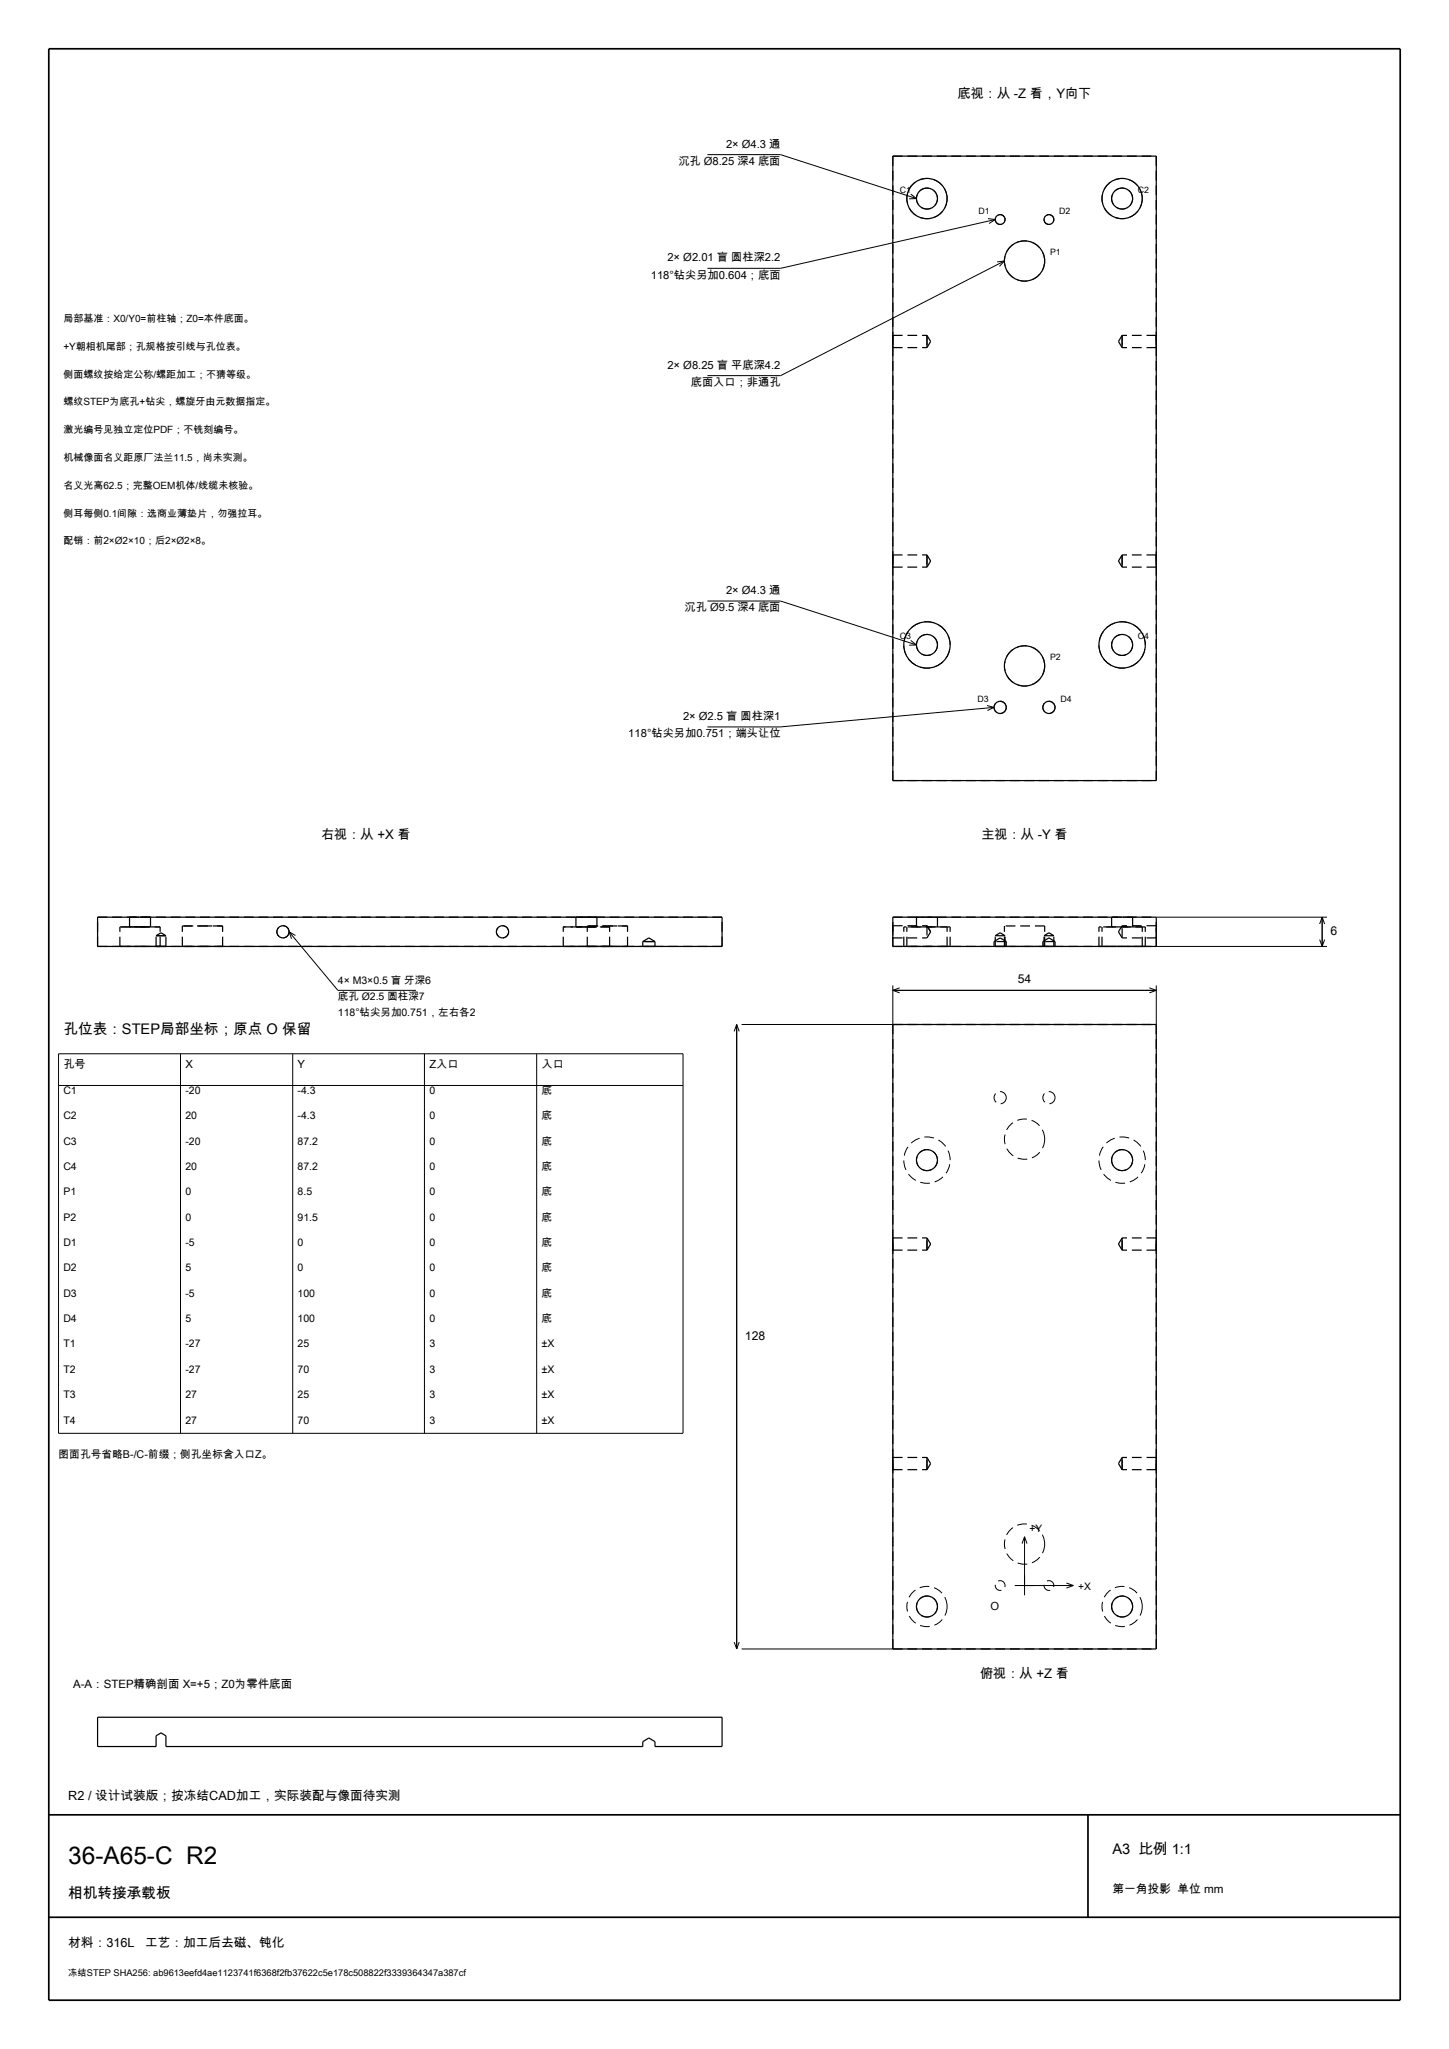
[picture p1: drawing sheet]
<svg xmlns="http://www.w3.org/2000/svg" width="297mm" height="420mm" viewBox="0 0 297 420" stroke-linecap="round" stroke-linejoin="round" font-family="sans-serif">
<path d="M10 10h277v400h-277zM10 372h277M223 372v21M10 393h277" fill="none" stroke="#000" stroke-width=".35"/>
<g fill="none" stroke="#000" stroke-width=".25" stroke-dasharray="2 1" stroke-linecap="butt">
<path d="M183 32v128M183 32h54M237 32v128M183 70v-1.3M183 68.7v2.5M183 71.2v-1.2M183 71.2h7M183 68.7h7M190 70v-1.3M190 68.7v2.5M190 71.2v-1.2M190.8 70l-.8-1.3"/>
<path d="M190.8 70l-.8 1.2M229.2 70l.8 1.2M229.2 70l.8-1.3M230 70v-1.3M230 68.7v2.5M230 71.2v-1.2M237 70v-1.3M237 68.7v2.5M237 71.2v-1.2M237 68.7h-7M237 71.2h-7M183 115v-1.3"/>
<path d="M183 113.7v2.5M183 116.2v-1.2M183 116.2h7M183 113.7h7M190 115v-1.3M190 113.7v2.5M190 116.2v-1.2M190.8 115l-.8-1.3M190.8 115l-.8 1.2M229.2 115l.8 1.2M229.2 115l.8-1.3M230 115v-1.3"/>
<path d="M230 113.7v2.5M230 116.2v-1.2M237 115v-1.3M237 113.7v2.5M237 116.2v-1.2M237 113.7h-7M237 116.2h-7M183 160h54M20 194v-6M20 194h128M20 188h128M24.6 194h4.1"/>
<path d="M24.6 190h4.1M24.6 194v-4M26.5 188h2.2M26.5 190h2.2M26.5 190v-2M28.7 188h2.2M28.7 194h4.1M28.7 190h2.2M28.7 190h4.1M30.9 188h-4.4M30.9 190h-4.4M30.9 190v-2"/>
<path d="M32 194h1M32 191.8h1M32 194v-2.2M32.8 194h-8.2M32.8 190h-8.2M32.8 194v-4M33 194h1M33 191.8h1M33 191.2l-1 .6M33 191.2l1 .6M34 194h-2M34 191.8h-2"/>
<path d="M34 194v-2.2M37.4 194h4.1M37.4 189.8h4.1M37.4 194v-4.2M41.5 194h4.1M41.5 189.8h4.1M45.6 194h-8.2M45.6 189.8h-8.2M45.6 194v-4.2M115.4 194h4.8M115.4 190h4.8M115.4 194v-4"/>
<path d="M118 188h2.2M118 190h2.2M118 190v-2M120.2 188h2.2M120.2 194h4.8M120.2 190h2.2M120.2 190h4.8M120.4 194h4.1M120.4 189.8h4.1M120.4 194v-4.2M122.4 188h-4.4M122.4 190h-4.4"/>
<path d="M122.4 190v-2M124.5 194h4.1M124.5 189.8h4.1M125 194h-9.6M125 190h-9.6M125 194v-4M128.6 194h-8.2M128.6 189.8h-8.2M128.6 194v-4.2M131.8 194h1.2M131.8 193h1.2M131.8 194v-1"/>
<path d="M133 194h1.3M133 193h1.3M133 192.2l-1.2 .8M133 192.2l1.3 .8M134.3 194h-2.5M134.3 193h-2.5M134.3 194v-1M148 194v-6M183 194v-6M183 189.7v2.5M183 188h54M183 194h54"/>
<path d="M183 189.7h7M183 192.2h7M185.2 194v-4M185.9 194v-4M187.9 190v-2M190 189.7v2.5M190 189.7l.8 1.3M190.8 191l-.8-1.3M190.8 191l-.8 1.2M192.2 188h-4.3M192.2 190v-2M192.2 190h-4.3"/>
<path d="M194.1 194h-8.2M194.1 194v-4M194.1 190h-8.2M194.7 194h-9.5M194.7 194v-4M194.7 190h-9.5M203.8 194v-1M204 194v-2.2M205 191.2l-1 .6M205 192.2l-1.2 .8M205.9 194v-4.2M206 194h-2"/>
<path d="M206 194v-2.2M206 191.8h-2M206 191.8l-1-.6M206.3 194h-2.5M206.3 194v-1M206.3 193h-2.5M206.3 193l-1.3-.8M213.8 194v-1M214 194v-2.2M214.1 194h-8.2M214.1 194v-4.2M214.1 189.8h-8.2"/>
<path d="M215 191.2l-1 .6M215 192.2l-1.2 .8M216 194h-2M216 194v-2.2M216 191.8h-2M216 191.8l-1-.6M216.3 194h-2.5M216.3 194v-1M216.3 193h-2.5M216.3 193l-1.3-.8M225.2 194v-4M225.9 194v-4"/>
<path d="M227.9 190v-2M229.2 191l.8-1.3M230 192.2v-2.5M230 192.2l-.8-1.2M232.1 188h-4.2M232.1 190v-2M232.1 190h-4.2M234.1 194h-8.2M234.1 194v-4M234.1 190h-8.2M234.8 194h-9.6M234.8 194v-4"/>
<path d="M234.8 190h-9.6M237 194v-6M237 192.2v-2.5M237 192.2h-7M237 189.7h-7M183 210h54M183 255v1.2M183 256.2v-2.5M183 253.7v1.3M183 256.2h7M183 253.7h7M190 255v1.2"/>
<path d="M190 256.2v-2.5M190 253.7v1.3M190.8 255l-.8-1.3M190.8 255l-.8 1.2M229.2 255l.8 1.2M229.2 255l.8-1.3M230 255v1.2M230 256.2v-2.5M230 253.7v1.3M237 255v1.2M237 256.2v-2.5M237 253.7v1.3"/>
<path d="M237 253.7h-7M237 256.2h-7M183 300v1.2M183 298.7v1.3M183 298.7h7M190 300v1.2M190 298.7v1.3M190.8 300l-.8-1.3M190.8 300l-.8 1.2M229.2 300l.8 1.2M229.2 300l.8-1.3M230 300v1.2"/>
<path d="M230 298.7v1.3M237 300v1.2M237 298.7v1.3M237 298.7h-7M183 301.2v-2.5M183 301.2h7M190 301.2v-2.5M230 301.2v-2.5M237 301.2v-2.5M237 301.2h-7M183 338v-128M183 338h54"/>
<path d="M237 338v-128"/>
</g>
<g fill="none" stroke="#000" stroke-width=".25">
<path d="M183 32h54v128h-54zM20 188h128v6h-128zM183 188h54v6h-54zM183 210h54v128h-54zM20 352h128v6h-13.7v-1l-1.3-.8-1.2 .8v1h-97.8v-2.2l-1-.6-1 .6v2.2h-12z"/>
<circle cx="190" cy="40.7" r="4.1"/>
<circle cx="190" cy="40.7" r="2.15"/>
<circle cx="205" cy="45" r="1.01"/>
<circle cx="210" cy="53.5" r="4.1"/>
<circle cx="215" cy="45" r="1.01"/>
<circle cx="230" cy="40.7" r="4.1"/>
<circle cx="230" cy="40.7" r="2.15"/>
<circle cx="190" cy="132.2" r="4.8"/>
<circle cx="190" cy="132.2" r="2.15"/>
<circle cx="210" cy="136.5" r="4.1"/>
<circle cx="230" cy="132.2" r="4.8"/>
<circle cx="230" cy="132.2" r="2.15"/>
<circle cx="205" cy="145" r="1.25"/>
<circle cx="215" cy="145" r="1.25"/>
<circle cx="58" cy="191" r="1.25"/>
<circle cx="103" cy="191" r="1.25"/>
<circle cx="190" cy="237.8" r="2.15"/>
<circle cx="230" cy="237.8" r="2.15"/>
<circle cx="190" cy="329.3" r="2.15"/>
<circle cx="230" cy="329.3" r="2.15"/>
</g>
<g fill="none" stroke="#000" stroke-width=".2" stroke-dasharray="2 1" stroke-linecap="butt">
<path d="M192.2 40.7a2.15 2.15 0 0 0-3.1-1.9 2.15 2.15 0 0 0-.5 3.5 2.15 2.15 0 0 0 3.5-1l.1-.6M194.1 40.7a4.1 4.1 0 0 0-5.9-3.7 4.1 4.1 0 0 0-.7 7 4.1 4.1 0 0 0 6.6-2.6v-.7M206 45a1.01 1.01 0 0 0-1.4-.9 1.01 1.01 0 0 0-.3 1.6 1.01 1.01 0 0 0 1.6-.3l.1-.4M214.1 53.5a4.1 4.1 0 0 0-5.9-3.7 4.1 4.1 0 0 0-.7 7 4.1 4.1 0 0 0 6.6-2.6v-.7M216 45a1.01 1.01 0 0 0-1.4-.9 1.01 1.01 0 0 0-.3 1.6 1.01 1.01 0 0 0 1.6-.3l.1-.4M232.1 40.7a2.15 2.15 0 0 0-3-1.9 2.15 2.15 0 0 0-.5 3.5 2.15 2.15 0 0 0 3.5-1v-.6M234.1 40.7a4.1 4.1 0 0 0-5.9-3.7 4.1 4.1 0 0 0-.7 7 4.1 4.1 0 0 0 6.6-2.6v-.7M192.2 132.2a2.15 2.15 0 0 0-3.1-1.9 2.15 2.15 0 0 0-.5 3.5 2.15 2.15 0 0 0 3.5-1l.1-.6M194.7 132.2a4.8 4.8 0 0 0-6.8-4.2 4.8 4.8 0 0 0-.7 8 4.8 4.8 0 0 0 7.5-2.9v-.9M214.1 136.5a4.1 4.1 0 0 0-5.9-3.7 4.1 4.1 0 0 0-.7 7 4.1 4.1 0 0 0 6.6-2.6v-.7M232.1 132.2a2.15 2.15 0 0 0-3-1.9 2.15 2.15 0 0 0-.5 3.5 2.15 2.15 0 0 0 3.5-1v-.6M234.8 132.2a4.8 4.8 0 0 0-6.9-4.2 4.8 4.8 0 0 0-.7 8 4.8 4.8 0 0 0 7.5-2.9l.1-.9"/>
<path d="M206.3 145a1.25 1.25 0 0 0-1.8-1.1 1.25 1.25 0 0 0-.3 2 1.25 1.25 0 0 0 2-.5l.1-.4M216.3 145a1.25 1.25 0 0 0-1.8-1.1 1.25 1.25 0 0 0-.3 2 1.25 1.25 0 0 0 2-.5l.1-.4M59.3 191a1.25 1.25 0 0 0-1.8-1.1 1.25 1.25 0 0 0-.3 2 1.25 1.25 0 0 0 2-.5l.1-.4M104.2 191a1.25 1.25 0 0 0-1.7-1.1 1.25 1.25 0 0 0-.3 2 1.25 1.25 0 0 0 2-.5v-.4M192.2 237.8a2.15 2.15 0 0 0-3.1-1.9 2.15 2.15 0 0 0-.5 3.5 2.15 2.15 0 0 0 3.5-1l.1-.6M194.7 237.8a4.8 4.8 0 0 0-6.8-4.2 4.8 4.8 0 0 0-.7 8 4.8 4.8 0 0 0 7.5-2.9v-.9M206.3 225a1.25 1.25 0 0 0-1.8-1.1 1.25 1.25 0 0 0-.3 2 1.25 1.25 0 0 0 2-.5l.1-.4M214.1 233.5a4.1 4.1 0 0 0-5.9-3.7 4.1 4.1 0 0 0-.7 7 4.1 4.1 0 0 0 6.6-2.6v-.7M216.3 225a1.25 1.25 0 0 0-1.8-1.1 1.25 1.25 0 0 0-.3 2 1.25 1.25 0 0 0 2-.5l.1-.4M232.1 237.8a2.15 2.15 0 0 0-3-1.9 2.15 2.15 0 0 0-.5 3.5 2.15 2.15 0 0 0 3.5-1v-.6M234.8 237.8a4.8 4.8 0 0 0-6.9-4.2 4.8 4.8 0 0 0-.7 8 4.8 4.8 0 0 0 7.5-2.9l.1-.9M214.1 316.5a4.1 4.1 0 0 0-5.9-3.7 4.1 4.1 0 0 0-.7 7 4.1 4.1 0 0 0 6.6-2.6v-.7"/>
<path d="M192.2 329.3a2.15 2.15 0 0 0-3.1-1.9 2.15 2.15 0 0 0-.5 3.5 2.15 2.15 0 0 0 3.5-1l.1-.6M194.1 329.3a4.1 4.1 0 0 0-5.9-3.7 4.1 4.1 0 0 0-.7 7 4.1 4.1 0 0 0 6.6-2.6v-.7M206 325a1.01 1.01 0 0 0-1.4-.9 1.01 1.01 0 0 0-.3 1.6 1.01 1.01 0 0 0 1.6-.3l.1-.4M216 325a1.01 1.01 0 0 0-1.4-.9 1.01 1.01 0 0 0-.3 1.6 1.01 1.01 0 0 0 1.6-.3l.1-.4M232.1 329.3a2.15 2.15 0 0 0-3-1.9 2.15 2.15 0 0 0-.5 3.5 2.15 2.15 0 0 0 3.5-1v-.6M234.1 329.3a4.1 4.1 0 0 0-5.9-3.7 4.1 4.1 0 0 0-.7 7 4.1 4.1 0 0 0 6.6-2.6v-.7"/>
</g>
<g fill="none" stroke="#000" stroke-width=".2">
<path d="M145 31.7h15l27.9 9M186.7 39.8l1.2 .9M187.9 40.7l-1.5 .1M202.5 44.8l1.5 .2M204 45l-44 10h-15M204 45l-1.3 .8M205.9 53.5l-45.9 23.5h-15M205.9 53.5l-1.5 .2M205.9 53.5l-1 1.1M145 123.2h15l27.9 9M186.7 131.3l1.2 .9M187.9 132.2l-1.5 .1"/>
<path d="M202.3 144.6l1.5 .4M203.8 145l-43.8 4h-15M203.8 145l-1.4 .6M59.3 191l9.9 12h16M59.3 191l.5 1.4M59.3 191l1.2 .8M237 194h35M237 188h35M270.5 192.6l.5 1.4M271 188v6M271 188l-.5 1.4M271 188l.5 1.4"/>
<path d="M271.5 192.6l-.5 1.4M12 216h128v77.8h-128zM37 216v77.8M60 216v77.8M87 216v77.8M110 216v77.8M151 210v128M151 210l-.5 1.4M151 210l.5 1.4M183 202v8h-31M183 203h54M183 203l1.4 .5"/>
<path d="M184.4 202.5l-1.4 .5M235.6 202.5l1.4 .5M237 202v8M237 203l-1.4 .5M12 222.5h128M210 315v12M210 315l-.5 1.4M210 315l.5 1.4M150.5 336.6l.5 1.4M151.5 336.6l-.5 1.4M152 338h31M208 325h12"/>
<path d="M218.6 324.5l1.4 .5M220 325l-1.4 .5"/>
</g>
<text font-size="5" x="14" y="382">36-A65-C R2</text>
<g font-size="3">
<text x="13" y="212">孔位表：STEP局部坐标；原点 O 保留</text>
<text x="228" y="380">A3 比例 1:1</text>
<text x="14" y="389">相机转接承载板</text>
</g>
<g font-size="2.7">
<text x="196.3" y="20">底视：从 -Z 看，Y向下</text>
<text x="65.8" y="172">右视：从 +X 看</text>
<text x="201.1" y="172">主视：从 -Y 看</text>
<text x="200.9" y="344">俯视：从 +Z 看</text>
</g>
<g font-size="2.6">
<text x="14" y="369">R2 / 设计试装版；按冻结CAD加工，实际装配与像面待实测</text>
<text x="14" y="399">材料：316L</text>
<text x="29.7" y="399">工艺：加工后去磁、钝化</text>
</g>
<g font-size="2.5">
<text x="272.7" y="191.7">6</text>
<text x="208.6" y="201.5">54</text>
<text x="152.7" y="274.7">128</text>
</g>
<text font-size="2.4" x="228" y="388">第一角投影 单位 mm</text>
<g font-size="2.3">
<text x="139" y="33.8">沉孔 Ø8.25 深4 底面</text>
<text x="148.8" y="30.3">2× Ø4.3 通</text>
<text x="136.8" y="53.6">2× Ø2.01 盲 圆柱深2.2</text>
<text x="133.4" y="57.1">118°钻尖另加0.604；底面</text>
<text x="136.8" y="75.6">2× Ø8.25 盲 平底深4.2</text>
<text x="141.6" y="79.1">底面入口；非通孔</text>
<text x="140.3" y="125.3">沉孔 Ø9.5 深4 底面</text>
<text x="148.8" y="121.8">2× Ø4.3 通</text>
<text x="140" y="147.6">2× Ø2.5 盲 圆柱深1</text>
<text x="128.8" y="151.1">118°钻尖另加0.751；端头让位</text>
<text x="13" y="219">孔号</text>
<text x="38" y="219">X</text>
<text x="61" y="219">Y</text>
<text x="88" y="219">Z入口</text>
<text x="111" y="219">入口</text>
<text x="203" y="330">O</text>
<text x="15" y="346">A-A：STEP精确剖面 X=+5；Z0为零件底面</text>
</g>
<text font-size="2.2" x="12" y="298.8">图面孔号省略B-/C-前缀；侧孔坐标含入口Z。</text>
<g font-size="2.1">
<text x="13" y="66">局部基准：X0/Y0=前柱轴；Z0=本件底面。</text>
<text x="13" y="71.7">+Y朝相机尾部；孔规格按引线与孔位表。</text>
<text x="13" y="77.4">侧面螺纹按给定公称/螺距加工；不猜等级。</text>
<text x="13" y="83.1">螺纹STEP为底孔+钻尖，螺旋牙由元数据指定。</text>
<text x="13" y="88.8">激光编号见独立定位PDF；不铣刻编号。</text>
<text x="13" y="94.5">机械像面名义距原厂法兰11.5，尚未实测。</text>
<text x="13" y="100.2">名义光高62.5；完整OEM机体/线缆未核验。</text>
<text x="13" y="105.9">侧耳每侧0.1间隙：选商业薄垫片，勿强拉耳。</text>
<text x="13" y="111.6">配销：前2×Ø2×10；后2×Ø2×8。</text>
<text x="69.2" y="201.6">4× M3×0.5 盲 牙深6</text>
<text x="69.2" y="204.9">底孔 Ø2.5 圆柱深7</text>
<text x="69.2" y="208.3">118°钻尖另加0.751，左右各2</text>
<text x="13" y="224.2">C1</text>
<text x="38" y="224.2">-20</text>
<text x="61" y="224.2">-4.3</text>
<text x="88" y="224.2">0</text>
<text x="111" y="224.2">底</text>
<text x="13" y="229.4">C2</text>
<text x="38" y="229.4">20</text>
<text x="61" y="229.4">-4.3</text>
<text x="88" y="229.4">0</text>
<text x="111" y="229.4">底</text>
<text x="13" y="234.6">C3</text>
<text x="13" y="239.8">C4</text>
<text x="38" y="234.6">-20</text>
<text x="38" y="239.8">20</text>
<text x="61" y="234.6">87.2</text>
<text x="61" y="239.8">87.2</text>
<text x="88" y="234.6">0</text>
<text x="88" y="239.8">0</text>
<text x="111" y="234.6">底</text>
<text x="111" y="239.8">底</text>
<text x="13" y="245">P1</text>
<text x="38" y="245">0</text>
<text x="61" y="245">8.5</text>
<text x="88" y="245">0</text>
<text x="111" y="245">底</text>
<text x="13" y="250.2">P2</text>
<text x="38" y="250.2">0</text>
<text x="61" y="250.2">91.5</text>
<text x="88" y="250.2">0</text>
<text x="111" y="250.2">底</text>
<text x="13" y="255.4">D1</text>
<text x="38" y="255.4">-5</text>
<text x="61" y="255.4">0</text>
<text x="88" y="255.4">0</text>
<text x="111" y="255.4">底</text>
<text x="13" y="260.6">D2</text>
<text x="38" y="260.6">5</text>
<text x="61" y="260.6">0</text>
<text x="88" y="260.6">0</text>
<text x="111" y="260.6">底</text>
<text x="13" y="265.8">D3</text>
<text x="38" y="265.8">-5</text>
<text x="61" y="265.8">100</text>
<text x="88" y="265.8">0</text>
<text x="111" y="265.8">底</text>
<text x="13" y="271">D4</text>
<text x="38" y="271">5</text>
<text x="61" y="271">100</text>
<text x="88" y="271">0</text>
<text x="111" y="271">底</text>
<text x="13" y="276.2">T1</text>
<text x="13" y="281.4">T2</text>
<text x="38" y="276.2">-27</text>
<text x="38" y="281.4">-27</text>
<text x="61" y="276.2">25</text>
<text x="61" y="281.4">70</text>
<text x="88" y="276.2">3</text>
<text x="88" y="281.4">3</text>
<text x="111" y="276.2">±X</text>
<text x="111" y="281.4">±X</text>
<text x="13" y="286.6">T3</text>
<text x="38" y="286.6">27</text>
<text x="61" y="286.6">25</text>
<text x="88" y="286.6">3</text>
<text x="111" y="286.6">±X</text>
<text x="13" y="291.8">T4</text>
<text x="38" y="291.8">27</text>
<text x="61" y="291.8">70</text>
<text x="88" y="291.8">3</text>
<text x="111" y="291.8">±X</text>
<text x="211" y="314">+Y</text>
<text x="221" y="326">+X</text>
</g>
<text font-size="1.9" x="14" y="405">冻结STEP SHA256: ab9613eefd4ae1123741f6368f2fb37622c5e178c508822f3339364347a387cf</text>
<g font-size="1.8">
<text x="184.4" y="39.5">C1</text>
<text x="233.2" y="39.5">C2</text>
<text x="200.6" y="43.8">D1</text>
<text x="217.1" y="43.8">D2</text>
<text x="215.2" y="52.3">P1</text>
<text x="184.4" y="131">C3</text>
<text x="233.2" y="131">C4</text>
<text x="215.2" y="135.3">P2</text>
<text x="200.3" y="143.8">D3</text>
<text x="217.3" y="143.8">D4</text>
</g>
</svg>
